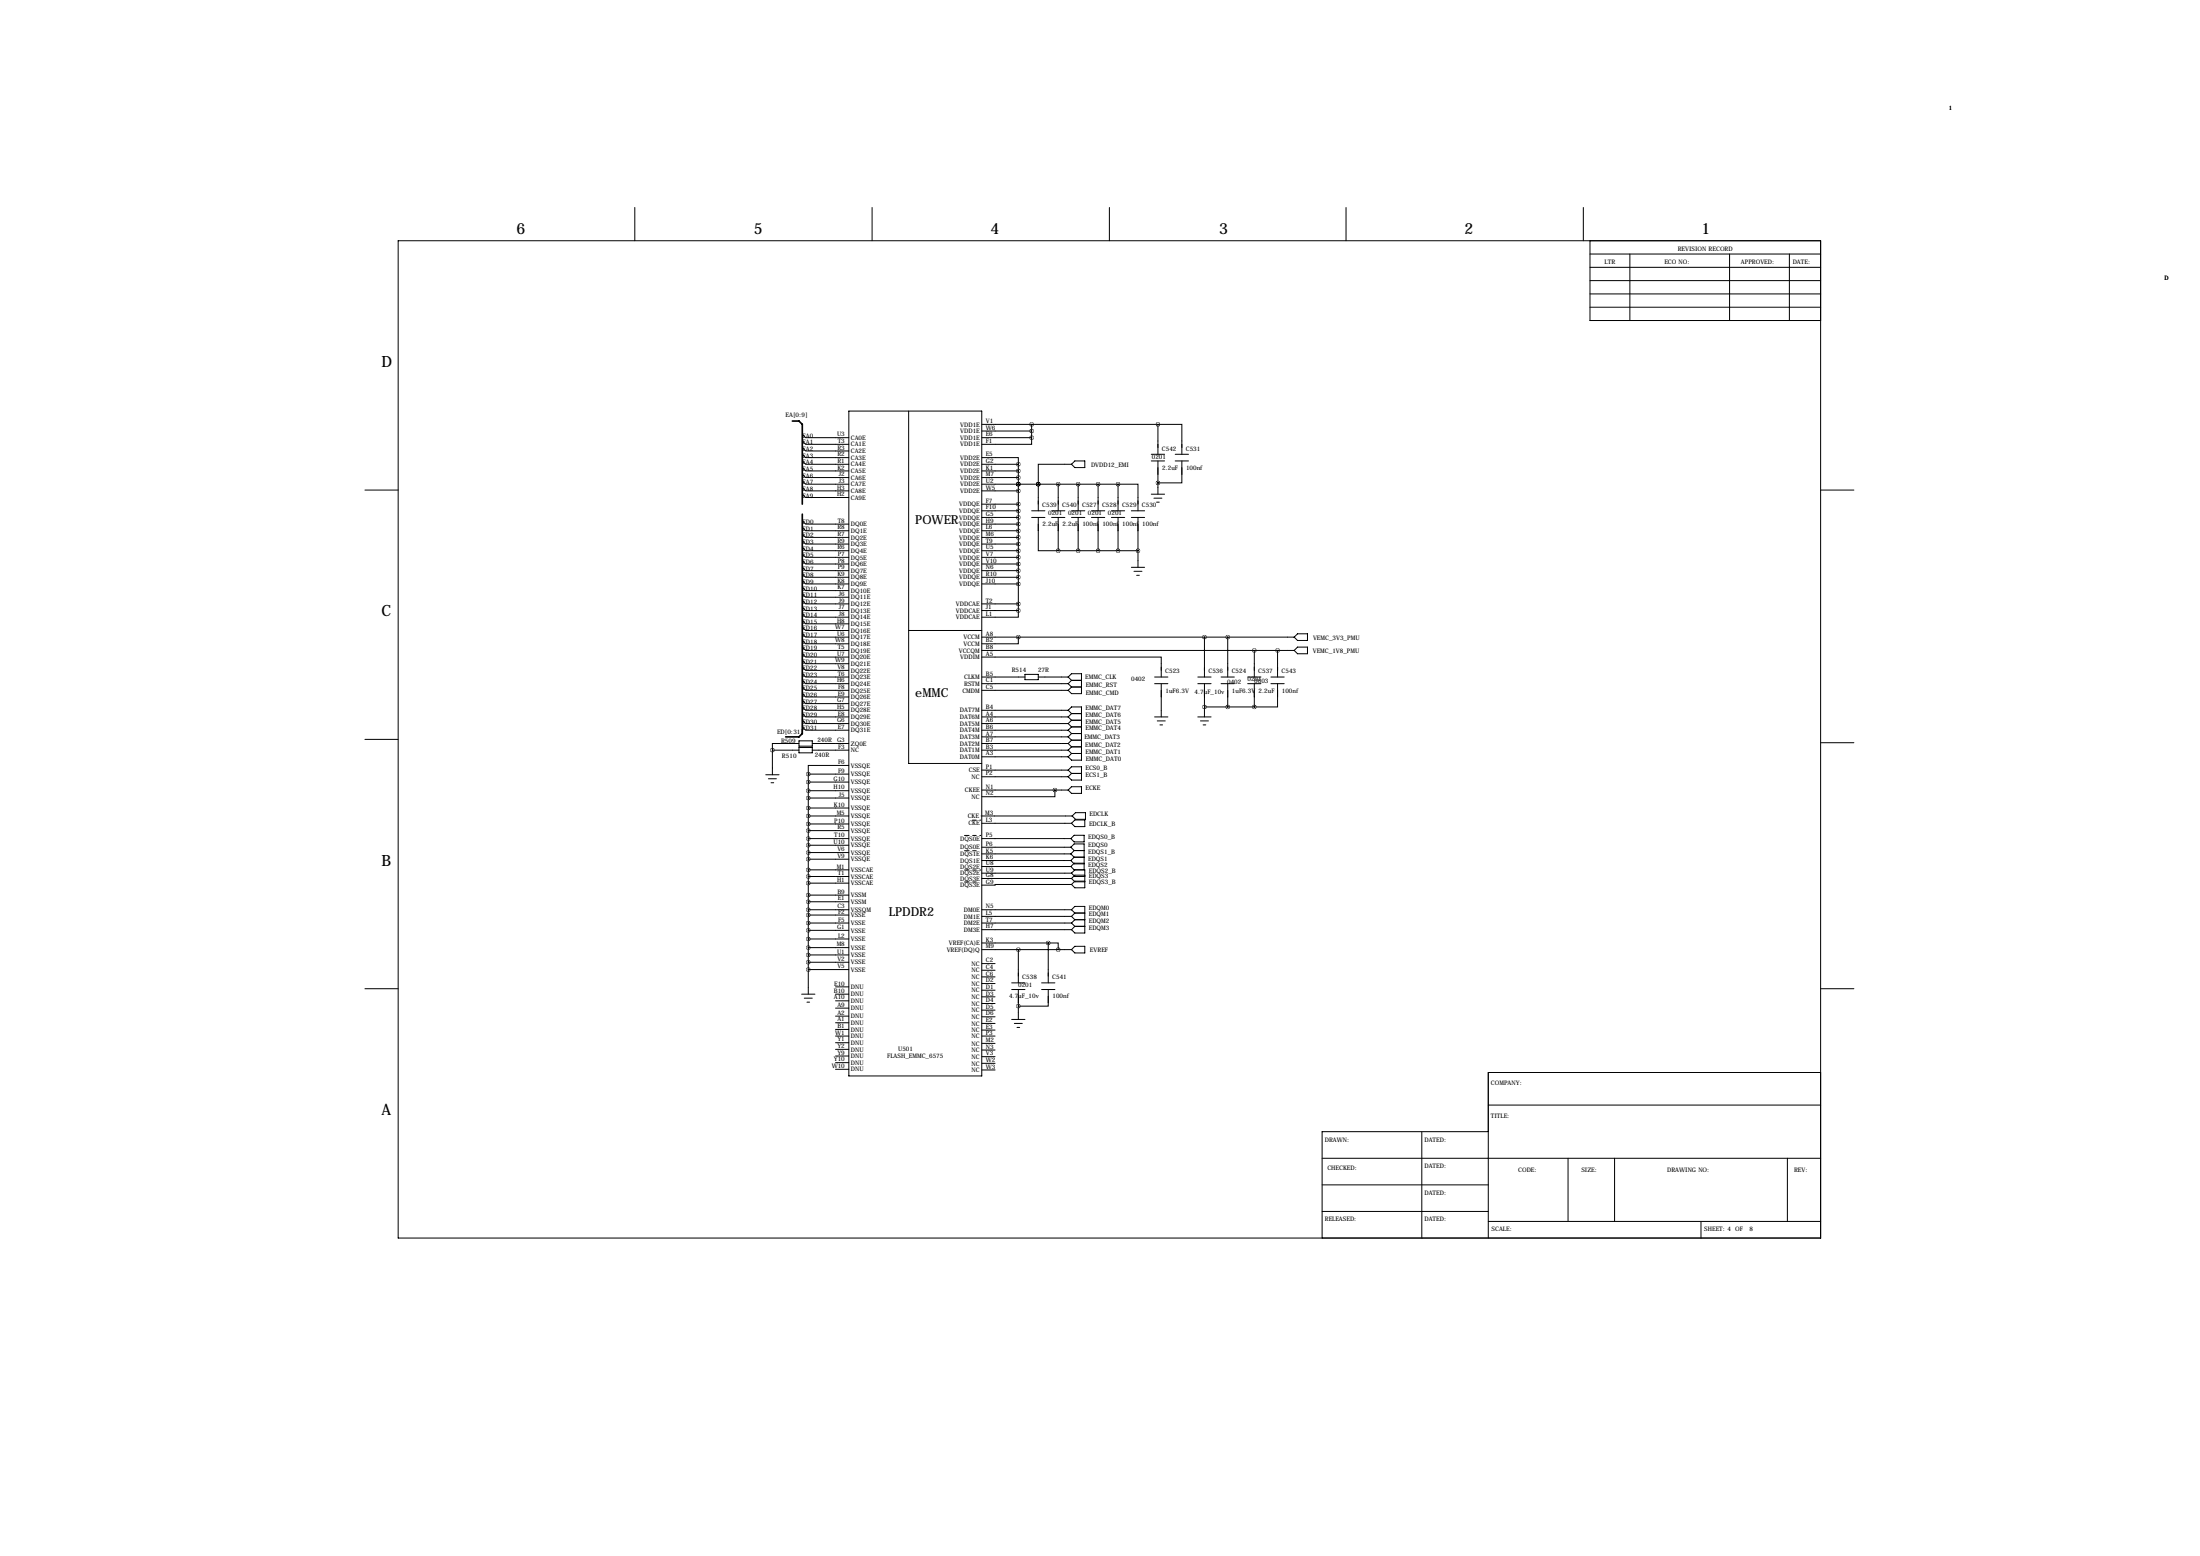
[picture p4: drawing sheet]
<svg xmlns="http://www.w3.org/2000/svg" width="841mm" height="594mm" viewBox="0 0 841 594" stroke-linecap="round" stroke-linejoin="round" font-family="sans-serif">
<g fill="none" stroke="#000" stroke-width=".38">
<path d="M242.6 79.3v12.7M333.2 79.3v12.7M423.9 79.3v12.7M514.3 79.3v12.7M605 79.3v12.7M152.1 92h543.6v381h-543.6zM607.6 97h88.1M607.6 92v30.4h88.1M622.8 97v25.4M660.9 97v25.4M683.8 97v25.4M607.6 117.4h88.1"/>
<path d="M607.6 112.3h88.1M607.6 102.1h88.1M607.6 107.2h88.1M324.4 157h50.8v254h-50.8zM347.2 157v134.7h28M306.6 178.6l1.2 1.3h16.6M306.6 176.1l1.2 1.3h16.6M306.6 173.6l1.2 1.2h16.6M306.6 171l1.2 1.3h16.6M306.6 168.5l1.2 1.2h16.6M306.6 165.9l1.2 1.3h16.6M375.2 174.8h13.9v2.6"/>
<path d="M375.2 167.2h19M375.2 177.4h13.9M375.2 179.9h13.9M375.2 162.1h67.3M375.2 164.7h19M389.1 177.4v55.8M394.2 167.2v2.5h-19M394.2 162.1v5.1M409.4 177.4h-12.7v7.6M409.4 177.4l1.3-1.3h3.8v2.5h-3.8zM439.9 173.6h5.1M439.9 176.1h5.1"/>
<path d="M442.5 162.1h9.1v11.5M442.5 162.1v11.5M442.5 176.1v12.7M449.1 173.6h5.1M449.1 176.1h5.1M451.6 176.1v8.4h-9.1M139.4 187.2h12.7M306.6 199l1.2 1.2h16.6M306.6 188.8l1.2 1.3h16.6M306.6 183.7l1.2 1.3h16.6M306.6 181.2l1.2 1.2h16.6M306.6 186.3l1.2 1.2h16.6"/>
<path d="M375.2 192.6h13.9M375.2 195.1h13.9M375.2 197.7h13.9M375.2 182.4h13.9M375.2 185h52M375.2 187.5h13.9M389.1 185h.1M394.2 195.1h5.1M394.2 197.7h5.1M396.7 185h.1M396.7 197.7v12.7h7.7M396.7 185v10.1"/>
<path d="M401.8 195.1h5.1M401.8 197.7h5.1M404.4 185v10.1M404.4 197.7v12.7M409.4 195.1h5.1M409.4 197.7h5.1M412 185v10.1M412 197.7v12.7M417.1 195.1h5M417.1 197.7h5M419.6 185v10.1M419.6 197.7v12.7"/>
<path d="M424.7 195.1h5.1M424.7 197.7h5.1M427.2 185h7.6v10.1M427.2 185v10.1M427.2 197.7v12.7M432.3 195.1h5.1M432.3 197.7h5.1M434.8 197.7v19M439.9 188.8h5.1M440.9 190.3h3.1M442 191.8h1M695.7 187.2h12.7"/>
<path d="M306.6 219.3l1.2 1.2h16.6M306.6 216.7l1.2 1.3h16.6M306.6 214.2l1.2 1.3h16.6M306.6 211.7l1.2 1.2h16.6M306.6 206.6l1.2 1.2h16.6M306.6 209.1l1.2 1.3h16.6M306.6 204l1.2 1.3h16.6M306.6 201.5l1.2 1.3h16.6M375.2 200.2h13.9M375.2 202.8h13.9M375.2 205.3h13.9M375.2 218h13.9"/>
<path d="M375.2 207.8h13.9M375.2 210.4h13.9M375.2 212.9h13.9M375.2 215.5h13.9M404.4 210.4h30.4M432.3 216.7h5.1M433.3 218.3h3.1M434.3 219.8h1.1M306.6 226.9l1.2 1.3h16.6M306.6 237.1l1.2 1.2h16.6M306.6 224.4l1.2 1.2h16.6M306.6 234.5l1.2 1.3h16.6"/>
<path d="M306.6 221.8l1.2 1.3h16.6M306.6 232l1.2 1.2h16.6M306.6 239.6l1.2 1.3h16.6M306.6 229.4l1.2 1.3h16.6M375.2 233.2h13.9M375.2 223.1h13.9M375.2 220.5h13.9M375.2 230.7h13.9M389.1 233.2v2.6h-13.9M306.6 259.9l1.2 1.3h16.6M306.6 257.4l1.2 1.2h16.6M306.6 254.8l1.2 1.3h16.6"/>
<path d="M306.6 252.3l1.2 1.3h16.6M306.6 249.8l1.2 1.2h16.6M306.6 247.2l1.2 1.3h16.6M306.6 244.7l1.2 1.2h16.6M306.6 242.1l1.2 1.3h16.6M347.2 240.9h28M375.2 251h68.5v7.6M375.2 258.6h16.5M375.2 243.4h119.3M375.2 248.5h119.3M389.1 243.4v2.5h-13.9M391.7 257.6h5v2.1h-5z"/>
<path d="M396.7 258.6h11.5M408.2 258.6l1.2-1.2h3.9v7.6h-3.9l-1.2-1.3M408.2 258.6l1.2 1.3M409.4 259.9h3.9M409.4 259.9l-1.2 1.3M441.2 258.6h5.1M457.7 258.6h5.1M460.2 243.4v15.2M466.6 258.6h5.1M469.1 243.4v15.2M476.8 258.6h5M479.3 248.5v10.1"/>
<path d="M485.6 258.6h5.1M488.2 248.5v10.1M495.8 247.2h3.8v2.6h-3.8l-1.3-1.3zM495.8 242.1h3.8v2.6h-3.8l-1.3-1.3zM306.6 262.5l1.2 1.2h16.6M306.6 277.7l1.2 1.3h16.6M306.6 275.2l1.2 1.2h16.6M306.6 272.6l1.2 1.3h16.6M306.6 267.5l1.2 1.3h16.6M306.6 270.1l1.2 1.2h16.6M306.6 265l1.2 1.3h16.6M375.2 276.4h33"/>
<path d="M375.2 273.9h33M375.2 271.3h33M375.2 279h33M375.2 261.2h33M375.2 263.7h33M408.2 271.3l1.2-1.2h3.9v20.3h-3.9l-1.2-1.3M408.2 279l1.2 1.2M408.2 276.4l1.2 1.3M408.2 273.9l1.2 1.3M408.2 271.3l1.2 1.3M408.2 261.2l1.2 1.3M409.4 277.7h3.9"/>
<path d="M409.4 277.7l-1.2 1.3M409.4 275.2h3.9M409.4 275.2l-1.2 1.2M409.4 272.6h3.9M409.4 272.6l-1.2 1.3M409.4 262.5h3.9M409.4 262.5l-1.2 1.2M441.2 273.9h5.1M441.2 261.2h5.1M442.2 275.4h3.1M443.2 276.9h1M443.7 261.2v12.7"/>
<path d="M457.7 273.9h5.1M457.7 261.2h5.1M458.7 275.4h3.1M459.7 276.9h1.1M460.2 261.2v12.7M460.2 270.1h19.1M466.6 261.2h5.1M469.1 261.2v8.9M476.8 261.2h5M479.3 261.2v8.9M485.6 261.2h5.1M488.2 261.2v8.9h-8.9"/>
<path d="M139.4 282.5h12.7M292.6 296h5.1M293.6 297.5h3.1M294.6 299h1.1M295.1 286.6h10.2M295.1 286.6v9.4M305.3 284h-10.2v2.6M305.3 283h5.1v2.1h-5.1zM305.3 285.6h5.1v2h-5.1zM308.9 295.7h15.5M308.9 298.8h15.5M308.9 295.7v84.1"/>
<path d="M310.4 286.6h14M310.4 284h14M324.4 292.4h-15.5v3.3M375.2 289.1h33M375.2 281.5h33M375.2 286.6h33M375.2 284h33M375.2 294.2h33M375.2 296.7h33M408.2 294.2l1.2-1.3h3.9v5.1h-3.9l-1.2-1.3M408.2 294.2l1.2 1.3M408.2 286.6l1.2 1.3"/>
<path d="M408.2 284l1.2 1.3M408.2 281.5l1.2 1.3M409.4 295.5h3.9M409.4 295.5l-1.2 1.2M409.4 287.9h3.9M409.4 287.9l-1.2 1.2M409.4 285.3h3.9M409.4 285.3l-1.2 1.3M409.4 282.8h3.9M409.4 282.8l-1.2 1.2M409.4 280.2h3.9M409.4 280.2l-1.2 1.3"/>
<path d="M695.7 283.7h12.7M308.9 302.1h15.5M308.9 304.9h15.5M308.9 308.7h15.5M308.9 311.7h15.5M308.9 314.8h15.5M308.9 317.3h15.5M368.6 319.2h1.7M371.5 313.3h1.5M371.7 319.2h1.3M374.4 313.3h.1M374.4 319.2h.1"/>
<path d="M374.9 311.7h34.8M375.2 314.5h34.2M375.2 301.8h33M403.1 301.8v2.6h-27.9M408.2 301.8l1.2-1.2h3.9v2.5h-3.9zM410.7 313.3h3.8v2.5h-3.8l-1.3-1.3zM411 310.5h3.8v2.5h-3.8l-1.3-1.3zM308.9 337.4h15.5M308.9 332.3h15.5M308.9 334.8h15.5M308.9 320.4h15.5M308.9 322.9h15.5"/>
<path d="M308.9 325.7h15.5M308.9 328.2h15.5M368.6 336.9h1.7M368.6 325h1.7M368.6 332.4h1.7M371.7 336.9h1.3M371.7 325h1.3M371.7 332.4h1.3M374.4 332.4h.1M375.2 320.4h34M375.2 335.6h34.2M375.2 326.2h34"/>
<path d="M375.2 328.7h34M375.2 323.7h34M375.2 331h34M375.2 333.6h34.2M409.2 331l1.3 1.3h4v6.9h-3.8l-1.3-1.3M409.2 320.4l1.3-1.3h3.8v2.5h-3.8zM409.2 323.7l1.3-1.3h3.8v9.9M409.2 328.7l1.3 1.3h3.8M409.2 326.2l1.3 1.3M409.2 323.7l1.3 1.2M409.4 337.9h-29.2v.2h-5M409.4 333.6l1.3 1.2h3.8"/>
<path d="M409.4 335.6l1.3 1.3h3.8M410.5 327.5h3.8M410.5 327.5l-1.3 1.2M410.5 324.9h3.8M410.5 324.9l-1.3 1.3M410.7 332.3l-1.3 1.3M414.3 329.8h-3.8l-1.3 1.2M414.5 336.6h-3.8l-1.3 1.3M414.5 334.3h-3.8l-1.3 1.3M308.9 347.5h15.5M308.9 342h15.5M308.9 344.5h15.5"/>
<path d="M308.9 349.6h15.5M308.9 352.6h15.5M308.9 355.4h15.5M308.9 358.7h15.5M375.2 347.5h34.2M375.2 352.6h34.2M375.2 355.2h34.2M375.2 350.1h34.2M409.4 347.5l1.3-1.2h3.8v10.1h-3.8l-1.3-1.2M409.4 352.6l1.3 1.3M409.4 350.1l1.3 1.3M409.4 347.5l1.3 1.3"/>
<path d="M410.7 353.9h3.8M410.7 353.9l-1.3 1.3M410.7 351.4h3.8M410.7 351.4l-1.3 1.2M410.7 348.8h3.8M410.7 348.8l-1.3 1.3M139.4 377.7h12.7M306.3 379.8h5.1M308.9 362h15.5M308.9 364.8h15.5M308.9 367.6h15.5M308.9 370.4h15.5"/>
<path d="M319.3 377h5.1M319.3 379.8h5.1M375.2 360.2h25.4M375.2 362.8h34.2M375.2 368.1h5M375.2 370.7h5M375.2 373.2h5M375.2 375.7h5M375.2 378.3h5M386.6 375.5h5.1M386.6 378h5.1M389.1 362.8v12.7"/>
<path d="M389.1 378v11.5M398 375.5h5.1M398 378h5.1M400.6 360.2h3.8v2.6M400.6 378v6.4h-11.5M400.6 360.2v15.3M410.7 361.5h3.8v2.6h-3.8l-1.3-1.3zM695.7 377.7h12.7M307.3 381.3h3.1M308.4 382.8h1M319.3 388.2h5.1M319.3 390.7h5.1"/>
<path d="M319.3 393.3h5.1M319.3 395.8h5.1M319.3 398.3h5.1M319.3 382.3h5.1M319.3 385.1h5.1M375.2 395.8h5M375.2 380.8h5M375.2 383.4h5M375.2 385.9h5M375.2 388.4h5M375.2 391h5M375.2 393.5h5"/>
<path d="M375.2 398.6h5M386.6 389.5h5.1M387.6 391h3.1M388.6 392.5h1M319.3 400.9h5.1M319.3 403.4h5.1M319.3 406h5.1M319.3 408.5h5.1M375.2 401.1h5M375.2 403.7h5M375.2 406.2h5M375.2 408.8h5"/>
<path d="M695.7 409.7h-127v63.3M543.3 432.3v40.7M568.7 432.3h-63.5v40.7M568.7 422.2h127M505.2 442.5h190.5M505.2 452.6h63.5M599.2 442.5v24.1M617 442.5v24.1M683 442.5v24.1M505.2 462.8h63.5M568.7 466.6h127M650 466.6v6.4"/>
</g>
<path d="M442.4 184.5a.05 .05 0 0 0 .1 0 .05 .05 0 0 0-.1 0zM442.4 162.1a.05 .05 0 0 0 .1 0 .05 .05 0 0 0-.1 0zM295.1 286.6a.05 .05 0 0 0 .1 0 .05 .05 0 0 0-.1 0zM403 301.8a.1 .1 0 0 0 .2 0 .1 .1 0 0 0-.2 0zM389.1 362.8a.05 .05 0 0 0 .1 0 .05 .05 0 0 0-.1 0zM400.5 360.2a.05 .05 0 0 0 .1 0 .05 .05 0 0 0-.1 0zM404.3 362.8a.06 .06 0 0 0 .1 0 .06 .06 0 0 0-.1 0zM460.2 270.1a.06 .06 0 0 0 .1 0 .06 .06 0 0 0-.1 0zM479.2 270.1a.1 .1 0 0 0 .2 0 .1 .1 0 0 0-.2 0zM469.1 270.1a.05 .05 0 0 0 .1 0 .05 .05 0 0 0-.1 0zM488.1 248.5a.05 .05 0 0 0 .1 0 .05 .05 0 0 0-.1 0zM479.2 248.5a.1 .1 0 0 0 .2 0 .1 .1 0 0 0-.2 0zM469.1 243.4a.05 .05 0 0 0 .1 0 .05 .05 0 0 0-.1 0zM460.2 243.4a.06 .06 0 0 0 .1 0 .06 .06 0 0 0-.1 0zM389.1 384.4a.05 .05 0 0 0 .1 0 .05 .05 0 0 0-.1 0zM396.7 185a.06 .06 0 0 0 .1 0 .06 .06 0 0 0-.1 0zM389.1 182.4a.05 .05 0 0 0 .1 0 .05 .05 0 0 0-.1 0zM389.1 179.9a.05 .05 0 0 0 .1 0 .05 .05 0 0 0-.1 0zM389.1 177.4a.05 .05 0 0 0 .1 0 .05 .05 0 0 0-.1 0zM389.1 185a.05 .05 0 0 0 .1 0 .05 .05 0 0 0-.1 0zM389.1 243.4a.05 .05 0 0 0 .1 0 .05 .05 0 0 0-.1 0zM427.2 210.4a.05 .05 0 0 0 .1 0 .05 .05 0 0 0-.1 0zM419.6 210.4a.05 .05 0 0 0 .1 0 .05 .05 0 0 0-.1 0zM411.9 210.4a.05 .05 0 0 0 .1 0 .05 .05 0 0 0-.1 0zM404.3 210.4a.06 .06 0 0 0 .1 0 .06 .06 0 0 0-.1 0zM434.8 210.4a.06 .06 0 0 0 .1 0 .06 .06 0 0 0-.1 0zM389.1 187.5a.05 .05 0 0 0 .1 0 .05 .05 0 0 0-.1 0zM389.1 192.6a.05 .05 0 0 0 .1 0 .05 .05 0 0 0-.1 0zM389.1 195.1a.05 .05 0 0 0 .1 0 .05 .05 0 0 0-.1 0zM389.1 197.7a.05 .05 0 0 0 .1 0 .05 .05 0 0 0-.1 0zM389.1 200.2a.05 .05 0 0 0 .1 0 .05 .05 0 0 0-.1 0zM389.1 202.8a.05 .05 0 0 0 .1 0 .05 .05 0 0 0-.1 0zM389.1 205.3a.05 .05 0 0 0 .1 0 .05 .05 0 0 0-.1 0zM389.1 207.8a.05 .05 0 0 0 .1 0 .05 .05 0 0 0-.1 0zM389.1 210.4a.05 .05 0 0 0 .1 0 .05 .05 0 0 0-.1 0zM389.1 212.9a.05 .05 0 0 0 .1 0 .05 .05 0 0 0-.1 0zM389.1 215.5a.05 .05 0 0 0 .1 0 .05 .05 0 0 0-.1 0zM389.1 218a.05 .05 0 0 0 .1 0 .05 .05 0 0 0-.1 0zM389.1 220.5a.05 .05 0 0 0 .1 0 .05 .05 0 0 0-.1 0zM389.1 223.1a.05 .05 0 0 0 .1 0 .05 .05 0 0 0-.1 0zM389.1 230.7a.05 .05 0 0 0 .1 0 .05 .05 0 0 0-.1 0zM389.1 233.2a.05 .05 0 0 0 .1 0 .05 .05 0 0 0-.1 0zM389.1 185a.05 .05 0 0 0 .1 0 .05 .05 0 0 0-.1 0zM427.2 185a.05 .05 0 0 0 .1 0 .05 .05 0 0 0-.1 0zM419.6 185a.05 .05 0 0 0 .1 0 .05 .05 0 0 0-.1 0zM411.9 185a.05 .05 0 0 0 .1 0 .05 .05 0 0 0-.1 0zM404.3 185a.06 .06 0 0 0 .1 0 .06 .06 0 0 0-.1 0zM396.7 185a.06 .06 0 0 0 .1 0 .06 .06 0 0 0-.1 0zM394.2 164.7a.05 .05 0 0 0 .1 0 .05 .05 0 0 0-.1 0zM394.2 167.2a.05 .05 0 0 0 .1 0 .05 .05 0 0 0-.1 0zM394.2 162.1a.05 .05 0 0 0 .1 0 .05 .05 0 0 0-.1 0zM308.8 370.4a.05 .05 0 0 0 .1 0 .05 .05 0 0 0-.1 0zM308.8 367.6a.05 .05 0 0 0 .1 0 .05 .05 0 0 0-.1 0zM308.8 364.8a.05 .05 0 0 0 .1 0 .05 .05 0 0 0-.1 0zM308.8 362a.05 .05 0 0 0 .1 0 .05 .05 0 0 0-.1 0zM308.8 358.7a.05 .05 0 0 0 .1 0 .05 .05 0 0 0-.1 0zM308.8 355.4a.05 .05 0 0 0 .1 0 .05 .05 0 0 0-.1 0zM308.8 352.6a.05 .05 0 0 0 .1 0 .05 .05 0 0 0-.1 0zM308.8 349.6a.05 .05 0 0 0 .1 0 .05 .05 0 0 0-.1 0zM308.8 347.5a.05 .05 0 0 0 .1 0 .05 .05 0 0 0-.1 0zM308.8 344.5a.05 .05 0 0 0 .1 0 .05 .05 0 0 0-.1 0zM308.8 342a.05 .05 0 0 0 .1 0 .05 .05 0 0 0-.1 0zM308.8 337.4a.05 .05 0 0 0 .1 0 .05 .05 0 0 0-.1 0zM308.8 334.8a.05 .05 0 0 0 .1 0 .05 .05 0 0 0-.1 0zM308.8 332.3a.05 .05 0 0 0 .1 0 .05 .05 0 0 0-.1 0zM308.8 328.2a.05 .05 0 0 0 .1 0 .05 .05 0 0 0-.1 0zM308.8 325.7a.05 .05 0 0 0 .1 0 .05 .05 0 0 0-.1 0zM308.8 322.9a.05 .05 0 0 0 .1 0 .05 .05 0 0 0-.1 0zM308.8 320.4a.05 .05 0 0 0 .1 0 .05 .05 0 0 0-.1 0zM308.8 317.3a.05 .05 0 0 0 .1 0 .05 .05 0 0 0-.1 0zM308.8 314.8a.05 .05 0 0 0 .1 0 .05 .05 0 0 0-.1 0zM308.8 311.7a.05 .05 0 0 0 .1 0 .05 .05 0 0 0-.1 0zM308.8 308.7a.05 .05 0 0 0 .1 0 .05 .05 0 0 0-.1 0zM308.8 304.9a.05 .05 0 0 0 .1 0 .05 .05 0 0 0-.1 0zM308.8 302.1a.05 .05 0 0 0 .1 0 .05 .05 0 0 0-.1 0zM308.8 298.8a.05 .05 0 0 0 .1 0 .05 .05 0 0 0-.1 0zM308.8 295.7a.05 .05 0 0 0 .1 0 .05 .05 0 0 0-.1 0z" fill="#000" stroke="#000" stroke-width="1.5"/>
<path d="M302.8 160.9h2.5l1.3 1.2v30.5M306.6 196.4v83.8l-1.3 1.3h-5.1" fill="none" stroke="#000" stroke-width=".63"/>
<g font-size="5.9">
<text x="197.4" y="89.4">6</text>
<text x="288" y="89.4">5</text>
<text x="378.5" y="89.4">4</text>
<text x="465.8" y="89.4">3</text>
<text x="559.6" y="89.4">2</text>
<text x="650.2" y="89.4">1</text>
<text x="145.8" y="140.2">D</text>
<text x="145.8" y="235.5">C</text>
<text x="145.8" y="330.7">B</text>
<text x="145.8" y="426">A</text>
</g>
<g font-size="4.7">
<text x="349.8" y="200.2">POWER</text>
<text x="349.8" y="266.3">eMMC</text>
<text x="339.6" y="350.1">LPDDR2</text>
</g>
<g font-size="2.4">
<text x="641.1" y="95.8">REVISION RECORD</text>
<text x="613.2" y="100.9">LTR</text>
<text x="636" y="100.9">ECO NO:</text>
<text x="665.2" y="100.9">APPROVED:</text>
<text x="685" y="100.9">DATE:</text>
<text x="300.2" y="159.4">EA[0:9]</text>
<text x="376.7" y="161.6">V1</text>
<text x="306.6" y="167.2">EA0</text>
<text x="319.8" y="166.7">U3</text>
<text x="366.9" y="163">VDD1E</text>
<text x="366.9" y="165.5">VDD1E</text>
<text x="376.7" y="166.7">E6</text>
<text x="376.7" y="164.2">W6</text>
<text x="306.6" y="169.7">EA1</text>
<text x="306.6" y="172.3">EA2</text>
<text x="320" y="171.8">R3</text>
<text x="320.1" y="169.2">T3</text>
<text x="325.1" y="173.1">CA2E</text>
<text x="325.1" y="170.6">CA1E</text>
<text x="325.1" y="168">CA0E</text>
<text x="366.9" y="168">VDD1E</text>
<text x="366.9" y="170.6">VDD1E</text>
<text x="376.7" y="169.2">F1</text>
<text x="444" y="172.1">C542</text>
<text x="453.1" y="172.1">C531</text>
<text x="306.6" y="174.8">EA3</text>
<text x="306.6" y="177.4">EA4</text>
<text x="306.6" y="179.9">EA5</text>
<text x="320" y="179.4">K2</text>
<text x="320" y="176.9">R1</text>
<text x="320" y="174.3">R2</text>
<text x="325.1" y="178.2">CA4E</text>
<text x="325.1" y="175.7">CA3E</text>
<text x="366.9" y="175.7">VDD2E</text>
<text x="366.9" y="178.2">VDD2E</text>
<text x="376.7" y="174.3">E5</text>
<text x="376.7" y="176.9">G2</text>
<text x="376.7" y="179.4">K1</text>
<text x="416.9" y="178.4">DVDD12_EMI</text>
<text x="440.1" y="175.2">0201</text>
<text x="444.1" y="179.5">2.2uF</text>
<text x="453.2" y="179.5">100nf</text>
<text x="306.6" y="182.4">EA6</text>
<text x="306.6" y="185">EA7</text>
<text x="320.5" y="181.9">J2</text>
<text x="320.5" y="184.5">J3</text>
<text x="325.1" y="183.3">CA6E</text>
<text x="325.1" y="185.8">CA7E</text>
<text x="325.1" y="180.7">CA5E</text>
<text x="366.9" y="180.7">VDD2E</text>
<text x="366.9" y="183.3">VDD2E</text>
<text x="366.9" y="185.8">VDD2E</text>
<text x="376.7" y="181.9">M7</text>
<text x="376.7" y="184.5">U2</text>
<text x="306.6" y="187.5">EA8</text>
<text x="306.6" y="190.1">EA9</text>
<text x="319.8" y="189.6">H2</text>
<text x="319.8" y="187">H3</text>
<text x="325.1" y="190.9">CA9E</text>
<text x="325.1" y="188.4">CA8E</text>
<text x="366.9" y="188.4">VDD2E</text>
<text x="376.7" y="187">W5</text>
<text x="366.5" y="193.4">VDDQE</text>
<text x="366.5" y="196">VDDQE</text>
<text x="376.7" y="192.1">F7</text>
<text x="376.7" y="194.6">F10</text>
<text x="376.7" y="197.2">G5</text>
<text x="398.3" y="193.7">C539</text>
<text x="400.5" y="196.8">0201</text>
<text x="405.9" y="193.7">C540</text>
<text x="408.1" y="196.8">0201</text>
<text x="413.5" y="193.7">C527</text>
<text x="415.7" y="196.8">0201</text>
<text x="421.1" y="193.7">C528</text>
<text x="423.4" y="196.8">0201</text>
<text x="428.8" y="193.7">C529</text>
<text x="436.4" y="193.7">C530</text>
<text x="306.6" y="202.8">ED1</text>
<text x="306.6" y="200.2">ED0</text>
<text x="320" y="202.3">R8</text>
<text x="320.1" y="199.7">T8</text>
<text x="325.1" y="203.6">DQ1E</text>
<text x="325.1" y="201.1">DQ0E</text>
<text x="366.5" y="198.5">VDDQE</text>
<text x="366.5" y="201.1">VDDQE</text>
<text x="366.5" y="203.6">VDDQE</text>
<text x="376.7" y="199.7">H9</text>
<text x="376.7" y="202.3">L6</text>
<text x="398.4" y="201.1">2.2uF</text>
<text x="406" y="201.1">2.2uF</text>
<text x="413.6" y="201.1">100nf</text>
<text x="421.2" y="201.1">100nf</text>
<text x="428.9" y="201.1">100nf</text>
<text x="436.5" y="201.1">100nf</text>
<text x="306.6" y="207.8">ED3</text>
<text x="306.6" y="205.3">ED2</text>
<text x="320" y="209.9">R6</text>
<text x="320" y="204.8">R7</text>
<text x="320" y="207.3">R9</text>
<text x="325.1" y="206.1">DQ2E</text>
<text x="325.1" y="208.7">DQ3E</text>
<text x="366.5" y="206.1">VDDQE</text>
<text x="366.5" y="208.7">VDDQE</text>
<text x="376.7" y="204.8">M6</text>
<text x="376.7" y="207.3">T9</text>
<text x="376.7" y="209.9">U5</text>
<text x="306.6" y="215.5">ED6</text>
<text x="306.6" y="212.9">ED5</text>
<text x="306.6" y="210.4">ED4</text>
<text x="320.1" y="212.4">P7</text>
<text x="320.1" y="215">P8</text>
<text x="325.1" y="213.8">DQ5E</text>
<text x="325.1" y="211.2">DQ4E</text>
<text x="366.5" y="211.2">VDDQE</text>
<text x="366.5" y="213.8">VDDQE</text>
<text x="376.7" y="212.4">V7</text>
<text x="376.7" y="215">V10</text>
<text x="306.6" y="220.5">ED8</text>
<text x="306.6" y="218">ED7</text>
<text x="320" y="220">K9</text>
<text x="320.1" y="217.5">P9</text>
<text x="325.1" y="221.4">DQ8E</text>
<text x="325.1" y="216.3">DQ6E</text>
<text x="325.1" y="218.8">DQ7E</text>
<text x="366.5" y="218.8">VDDQE</text>
<text x="366.5" y="221.4">VDDQE</text>
<text x="366.5" y="216.3">VDDQE</text>
<text x="376.7" y="217.5">N6</text>
<text x="376.7" y="220">R10</text>
<text x="306.6" y="225.6">ED10</text>
<text x="306.6" y="223.1">ED9</text>
<text x="320" y="225.1">K7</text>
<text x="320" y="222.6">K8</text>
<text x="320.5" y="227.7">J6</text>
<text x="325.1" y="226.5">DQ10E</text>
<text x="325.1" y="223.9">DQ9E</text>
<text x="366.5" y="223.9">VDDQE</text>
<text x="376.7" y="222.6">J10</text>
<text x="306.6" y="233.2">ED13</text>
<text x="306.6" y="230.7">ED12</text>
<text x="306.6" y="228.2">ED11</text>
<text x="320.5" y="232.7">J7</text>
<text x="320.5" y="230.2">J9</text>
<text x="325.1" y="229">DQ11E</text>
<text x="325.1" y="231.5">DQ12E</text>
<text x="365.3" y="231.5">VDDCAE</text>
<text x="376.7" y="232.7">J1</text>
<text x="376.7" y="230.2">T2</text>
<text x="306.6" y="238.3">ED15</text>
<text x="306.6" y="235.8">ED14</text>
<text x="319.8" y="237.8">H8</text>
<text x="320.5" y="235.3">J8</text>
<text x="325.1" y="239.2">DQ15E</text>
<text x="325.1" y="234.1">DQ13E</text>
<text x="325.1" y="236.6">DQ14E</text>
<text x="365.3" y="234.1">VDDCAE</text>
<text x="365.3" y="236.6">VDDCAE</text>
<text x="376.7" y="235.3">L1</text>
<text x="306.6" y="245.9">ED18</text>
<text x="306.6" y="243.4">ED17</text>
<text x="306.6" y="240.9">ED16</text>
<text x="319.2" y="240.4">W7</text>
<text x="319.2" y="245.4">W8</text>
<text x="319.8" y="242.9">U6</text>
<text x="325.1" y="244.2">DQ17E</text>
<text x="325.1" y="241.7">DQ16E</text>
<text x="368.1" y="244.2">VCCM</text>
<text x="376.7" y="242.9">A8</text>
<text x="376.7" y="245.4">B2</text>
<text x="501.8" y="244.3">VEMC_3V3_PMU</text>
<text x="306.6" y="251">ED20</text>
<text x="306.6" y="248.5">ED19</text>
<text x="319.8" y="250.5">U7</text>
<text x="320.1" y="248">T5</text>
<text x="325.1" y="249.3">DQ19E</text>
<text x="325.1" y="251.9">DQ20E</text>
<text x="325.1" y="246.8">DQ18E</text>
<text x="366.4" y="249.3">VCCQM</text>
<text x="366.9" y="251.9">VDDIM</text>
<text x="368.1" y="246.8">VCCM</text>
<text x="376.7" y="250.5">A5</text>
<text x="376.7" y="248">B8</text>
<text x="501.6" y="249.6">VEMC_1V8_PMU</text>
<text x="306.6" y="256.1">ED22</text>
<text x="306.6" y="253.6">ED21</text>
<text x="319.2" y="253.1">W9</text>
<text x="320" y="255.6">V8</text>
<text x="325.1" y="256.9">DQ22E</text>
<text x="325.1" y="254.4">DQ21E</text>
<text x="386.6" y="256.9">R514</text>
<text x="396.7" y="256.7">27R</text>
<text x="445.3" y="257.2">C523</text>
<text x="461.8" y="257.2">C536</text>
<text x="470.7" y="257.2">C524</text>
<text x="480.8" y="257.2">C537</text>
<text x="489.7" y="257.2">C543</text>
<text x="306.6" y="263.7">ED25</text>
<text x="306.6" y="261.2">ED24</text>
<text x="306.6" y="258.6">ED23</text>
<text x="319.8" y="260.7">H6</text>
<text x="320.1" y="258.1">T6</text>
<text x="320.3" y="263.2">F8</text>
<text x="325.1" y="262">DQ24E</text>
<text x="325.1" y="259.5">DQ23E</text>
<text x="368.4" y="262">RSTM</text>
<text x="368.4" y="259.5">CLKM</text>
<text x="376.7" y="260.7">C1</text>
<text x="376.7" y="263.2">C5</text>
<text x="376.7" y="258.1">B5</text>
<text x="414.7" y="259.6">EMMC_CLK</text>
<text x="414.9" y="262.5">EMMC_RST</text>
<text x="432.3" y="260.3">0402</text>
<text x="468.9" y="261.4">0402</text>
<text x="476.7" y="260.3">0201</text>
<text x="479.3" y="260.8">0603</text>
<text x="306.6" y="268.8">ED27</text>
<text x="306.6" y="266.3">ED26</text>
<text x="319.8" y="268.3">G7</text>
<text x="320.1" y="265.8">E9</text>
<text x="325.1" y="267.1">DQ26E</text>
<text x="325.1" y="264.6">DQ25E</text>
<text x="325.1" y="269.6">DQ27E</text>
<text x="367.7" y="264.6">CMDM</text>
<text x="414.9" y="265.3">EMMC_CMD</text>
<text x="445.4" y="264.6">1uF6.3V</text>
<text x="456.5" y="265.1">4.7uF_10v</text>
<text x="470.8" y="264.6">1uF6.3V</text>
<text x="480.9" y="264.6">2.2uF</text>
<text x="489.8" y="264.6">100nf</text>
<text x="306.6" y="273.9">ED29</text>
<text x="306.6" y="271.3">ED28</text>
<text x="319.8" y="275.9">G6</text>
<text x="319.8" y="270.8">H5</text>
<text x="320.1" y="273.4">E8</text>
<text x="325.1" y="274.7">DQ29E</text>
<text x="325.1" y="272.2">DQ28E</text>
<text x="366.8" y="274.7">DAT6M</text>
<text x="366.8" y="272.2">DAT7M</text>
<text x="376.7" y="275.9">A6</text>
<text x="376.7" y="273.4">A4</text>
<text x="376.7" y="270.8">B4</text>
<text x="414.8" y="273.9">EMMC_DAT6</text>
<text x="414.8" y="271.3">EMMC_DAT7</text>
<text x="296.9" y="280.3">ED[0:31]</text>
<text x="306.6" y="279">ED31</text>
<text x="306.6" y="276.4">ED30</text>
<text x="320.1" y="278.5">E7</text>
<text x="325.1" y="279.8">DQ31E</text>
<text x="325.1" y="277.3">DQ30E</text>
<text x="366.8" y="277.3">DAT5M</text>
<text x="366.8" y="279.8">DAT4M</text>
<text x="376.7" y="281">A7</text>
<text x="376.7" y="278.5">B6</text>
<text x="414.8" y="279">EMMC_DAT4</text>
<text x="414.8" y="276.4">EMMC_DAT5</text>
<text x="298.5" y="283.9">R509</text>
<text x="312.3" y="283.4">240R</text>
<text x="319.8" y="283.5">G3</text>
<text x="320.3" y="286.1">F3</text>
<text x="325.1" y="284.9">ZQ0E</text>
<text x="325.1" y="287.4">NC</text>
<text x="366.8" y="282.3">DAT3M</text>
<text x="366.8" y="287.4">DAT1M</text>
<text x="366.8" y="284.9">DAT2M</text>
<text x="376.7" y="286.1">B3</text>
<text x="376.7" y="283.5">B7</text>
<text x="414.4" y="282.4">EMMC_DAT3</text>
<text x="414.7" y="285.5">EMMC_DAT2</text>
<text x="298.8" y="289.5">R510</text>
<text x="311.3" y="289.2">240R</text>
<text x="320.3" y="291.9">F6</text>
<text x="325.1" y="293.3">VSSQE</text>
<text x="366.8" y="290">DAT0M</text>
<text x="376.7" y="288.6">A3</text>
<text x="376.7" y="293.7">P1</text>
<text x="414.8" y="288.2">EMMC_DAT1</text>
<text x="414.9" y="290.8">EMMC_DAT0</text>
<text x="318.5" y="298.3">G10</text>
<text x="320.3" y="295.2">F9</text>
<text x="325.1" y="296.6">VSSQE</text>
<text x="325.1" y="299.6">VSSQE</text>
<text x="370.2" y="295">CSE</text>
<text x="371.3" y="297.6">NC</text>
<text x="376.7" y="296.2">P2</text>
<text x="414.8" y="296.7">ECS1_B</text>
<text x="414.8" y="294.2">ECS0_B</text>
<text x="318.5" y="301.6">H10</text>
<text x="320.5" y="304.4">J5</text>
<text x="325.1" y="302.9">VSSQE</text>
<text x="325.1" y="305.7">VSSQE</text>
<text x="368.7" y="302.7">CKEE</text>
<text x="371.3" y="305.2">NC</text>
<text x="376.7" y="301.3">N1</text>
<text x="376.7" y="303.9">N2</text>
<text x="414.8" y="301.8">ECKE</text>
<text x="318.6" y="308.2">K10</text>
<text x="319.7" y="311.2">M5</text>
<text x="325.1" y="309.5">VSSQE</text>
<text x="376.4" y="311.2">M3</text>
<text x="416.3" y="311.7">EDCLK</text>
<text x="318.8" y="314.3">P10</text>
<text x="320" y="316.8">R5</text>
<text x="325.1" y="312.6">VSSQE</text>
<text x="325.1" y="315.6">VSSQE</text>
<text x="369.8" y="312.6">CKE</text>
<text x="370.1" y="315.4">CKE</text>
<text x="376.7" y="314">L3</text>
<text x="416.2" y="315.7">EDCLK_B</text>
<text x="318.5" y="322.4">U10</text>
<text x="318.8" y="319.9">T10</text>
<text x="325.1" y="318.1">VSSQE</text>
<text x="325.1" y="321.2">VSSQE</text>
<text x="325.1" y="323.7">VSSQE</text>
<text x="366.9" y="321.2">DQS0E</text>
<text x="376.7" y="319.9">P5</text>
<text x="376.7" y="323.2">P6</text>
<text x="415.8" y="320.4">EDQS0_B</text>
<text x="415.8" y="323.7">EDQS0</text>
<text x="320" y="325.2">V6</text>
<text x="320" y="327.7">V9</text>
<text x="325.1" y="326.5">VSSQE</text>
<text x="325.1" y="329.1">VSSQE</text>
<text x="366.9" y="327">DQS1E</text>
<text x="366.9" y="329.6">DQS1E</text>
<text x="366.9" y="324.5">DQS0E</text>
<text x="376.7" y="325.7">K5</text>
<text x="376.7" y="328.2">K6</text>
<text x="415.8" y="328.7">EDQS1</text>
<text x="415.8" y="326.2">EDQS1_B</text>
<text x="319.7" y="331.8">M1</text>
<text x="320.1" y="334.3">T1</text>
<text x="325.1" y="333.1">VSSCAE</text>
<text x="325.1" y="335.7">VSSCAE</text>
<text x="366.9" y="331.9">DQS2E</text>
<text x="366.9" y="334.4">DQS2E</text>
<text x="376.7" y="335.1">G8</text>
<text x="376.7" y="330.5">U8</text>
<text x="376.7" y="333.1">U9</text>
<text x="415.8" y="331">EDQS2</text>
<text x="416.1" y="335.6">EDQS3</text>
<text x="416.1" y="333.6">EDQS2_B</text>
<text x="319.8" y="336.9">H1</text>
<text x="320" y="341.4">B9</text>
<text x="325.1" y="338.2">VSSCAE</text>
<text x="366.9" y="336.4">DQS3E</text>
<text x="366.9" y="339">DQS3E</text>
<text x="376.7" y="337.6">G9</text>
<text x="416.1" y="337.9">EDQS3_B</text>
<text x="320" y="347">C3</text>
<text x="320.1" y="344">E1</text>
<text x="325.1" y="342.8">VSSM</text>
<text x="325.1" y="345.3">VSSM</text>
<text x="376.7" y="347">N5</text>
<text x="416.1" y="347.5">EDQM0</text>
<text x="320.3" y="349.1">F2</text>
<text x="320.3" y="352.1">F5</text>
<text x="325.1" y="348.4">VSSQM</text>
<text x="325.1" y="350.4">VSSE</text>
<text x="325.1" y="353.5">VSSE</text>
<text x="368.3" y="350.9">DM1E</text>
<text x="368.3" y="348.4">DM0E</text>
<text x="368.3" y="353.5">DM2E</text>
<text x="376.7" y="349.6">L5</text>
<text x="376.7" y="352.1">T7</text>
<text x="416.1" y="352.6">EDQM2</text>
<text x="416.1" y="350.1">EDQM1</text>
<text x="319.8" y="354.9">G1</text>
<text x="320.3" y="358.2">L2</text>
<text x="325.1" y="356.2">VSSE</text>
<text x="325.1" y="359.5">VSSE</text>
<text x="368.3" y="356">DM3E</text>
<text x="376.7" y="354.7">H7</text>
<text x="376.7" y="359.7">K3</text>
<text x="416.1" y="355.2">EDQM3</text>
<text x="319.7" y="361.5">M8</text>
<text x="319.8" y="364.3">U1</text>
<text x="325.1" y="362.9">VSSE</text>
<text x="325.1" y="365.6">VSSE</text>
<text x="361.8" y="363.6">VREF(DQ)Q</text>
<text x="362.6" y="361.1">VREF(CA)E</text>
<text x="376.7" y="362.3">M9</text>
<text x="416.5" y="363.7">EVREF</text>
<text x="320" y="367.1">V2</text>
<text x="320" y="369.9">V5</text>
<text x="325.1" y="368.4">VSSE</text>
<text x="325.1" y="371.2">VSSE</text>
<text x="371.3" y="368.9">NC</text>
<text x="371.3" y="371.5">NC</text>
<text x="376.7" y="367.6">C2</text>
<text x="376.7" y="370.1">C4</text>
<text x="318.8" y="376.5">E10</text>
<text x="325.1" y="377.8">DNU</text>
<text x="371.3" y="374">NC</text>
<text x="371.3" y="376.6">NC</text>
<text x="376.7" y="372.7">C6</text>
<text x="376.7" y="375.2">D2</text>
<text x="376.7" y="377.8">D1</text>
<text x="389.1" y="377.1">0201</text>
<text x="390.7" y="374.1">C538</text>
<text x="402.1" y="374.1">C541</text>
<text x="318.6" y="379.3">B10</text>
<text x="318.6" y="381.8">A10</text>
<text x="325.1" y="380.6">DNU</text>
<text x="325.1" y="383.2">DNU</text>
<text x="371.3" y="379.1">NC</text>
<text x="371.3" y="381.6">NC</text>
<text x="376.7" y="380.3">D3</text>
<text x="376.7" y="382.8">D4</text>
<text x="385.6" y="381.4">4.7uF_10v</text>
<text x="402.2" y="381.4">100nf</text>
<text x="320" y="387.7">A2</text>
<text x="320" y="384.6">A9</text>
<text x="325.1" y="389">DNU</text>
<text x="325.1" y="386">DNU</text>
<text x="371.3" y="384.2">NC</text>
<text x="371.3" y="386.7">NC</text>
<text x="371.3" y="389.3">NC</text>
<text x="376.7" y="385.4">D5</text>
<text x="376.7" y="387.9">D6</text>
<text x="319.2" y="395.3">W1</text>
<text x="320" y="390.2">A1</text>
<text x="320" y="392.8">B1</text>
<text x="325.1" y="391.6">DNU</text>
<text x="325.1" y="394.1">DNU</text>
<text x="371.3" y="391.8">NC</text>
<text x="371.3" y="394.3">NC</text>
<text x="376.7" y="390.5">E2</text>
<text x="376.7" y="393">E3</text>
<text x="376.7" y="395.3">P3</text>
<text x="320" y="397.8">Y1</text>
<text x="320" y="400.4">Y2</text>
<text x="325.1" y="396.6">DNU</text>
<text x="325.1" y="399.2">DNU</text>
<text x="325.1" y="401.7">DNU</text>
<text x="343.2" y="401.4">U501</text>
<text x="371.3" y="399.4">NC</text>
<text x="371.3" y="402">NC</text>
<text x="371.3" y="396.6">NC</text>
<text x="376.7" y="398.1">M2</text>
<text x="376.7" y="400.6">N3</text>
<text x="317.8" y="408">W10</text>
<text x="318.6" y="405.5">Y10</text>
<text x="320" y="402.9">Y9</text>
<text x="325.1" y="404.3">DNU</text>
<text x="325.1" y="406.8">DNU</text>
<text x="339" y="404.1">FLASH_EMMC_6575</text>
<text x="371.3" y="404.5">NC</text>
<text x="371.3" y="407">NC</text>
<text x="376.7" y="403.2">V3</text>
<text x="376.7" y="405.7">W2</text>
<text x="325.1" y="409.3">DNU</text>
<text x="371.3" y="409.6">NC</text>
<text x="376.7" y="408.2">W3</text>
<text x="569.7" y="414.5">COMPANY:</text>
<text x="569.7" y="427.2">TITLE:</text>
<text x="506.2" y="436.1">DRAWN:</text>
<text x="544.3" y="436.1">DATED:</text>
<text x="507.2" y="446.9">CHECKED:</text>
<text x="544.3" y="446.3">DATED:</text>
<text x="580.1" y="447.6">CODE:</text>
<text x="604.3" y="447.6">SIZE:</text>
<text x="637" y="447.6">DRAWING NO:</text>
<text x="685.5" y="447.6">REV:</text>
<text x="544.3" y="456.5">DATED:</text>
<text x="506.2" y="466.6">RELEASED:</text>
<text x="544.3" y="466.6">DATED:</text>
<text x="570" y="470.4">SCALE:</text>
<text x="651.3" y="470.4">SHEET: 4 OF</text>
<text x="668.5" y="470.4">8</text>
</g>
<g font-size="2.3">
<text x="744.7" y="42">1</text>
<text x="827.1" y="106.8">D</text>
</g>
</svg>
